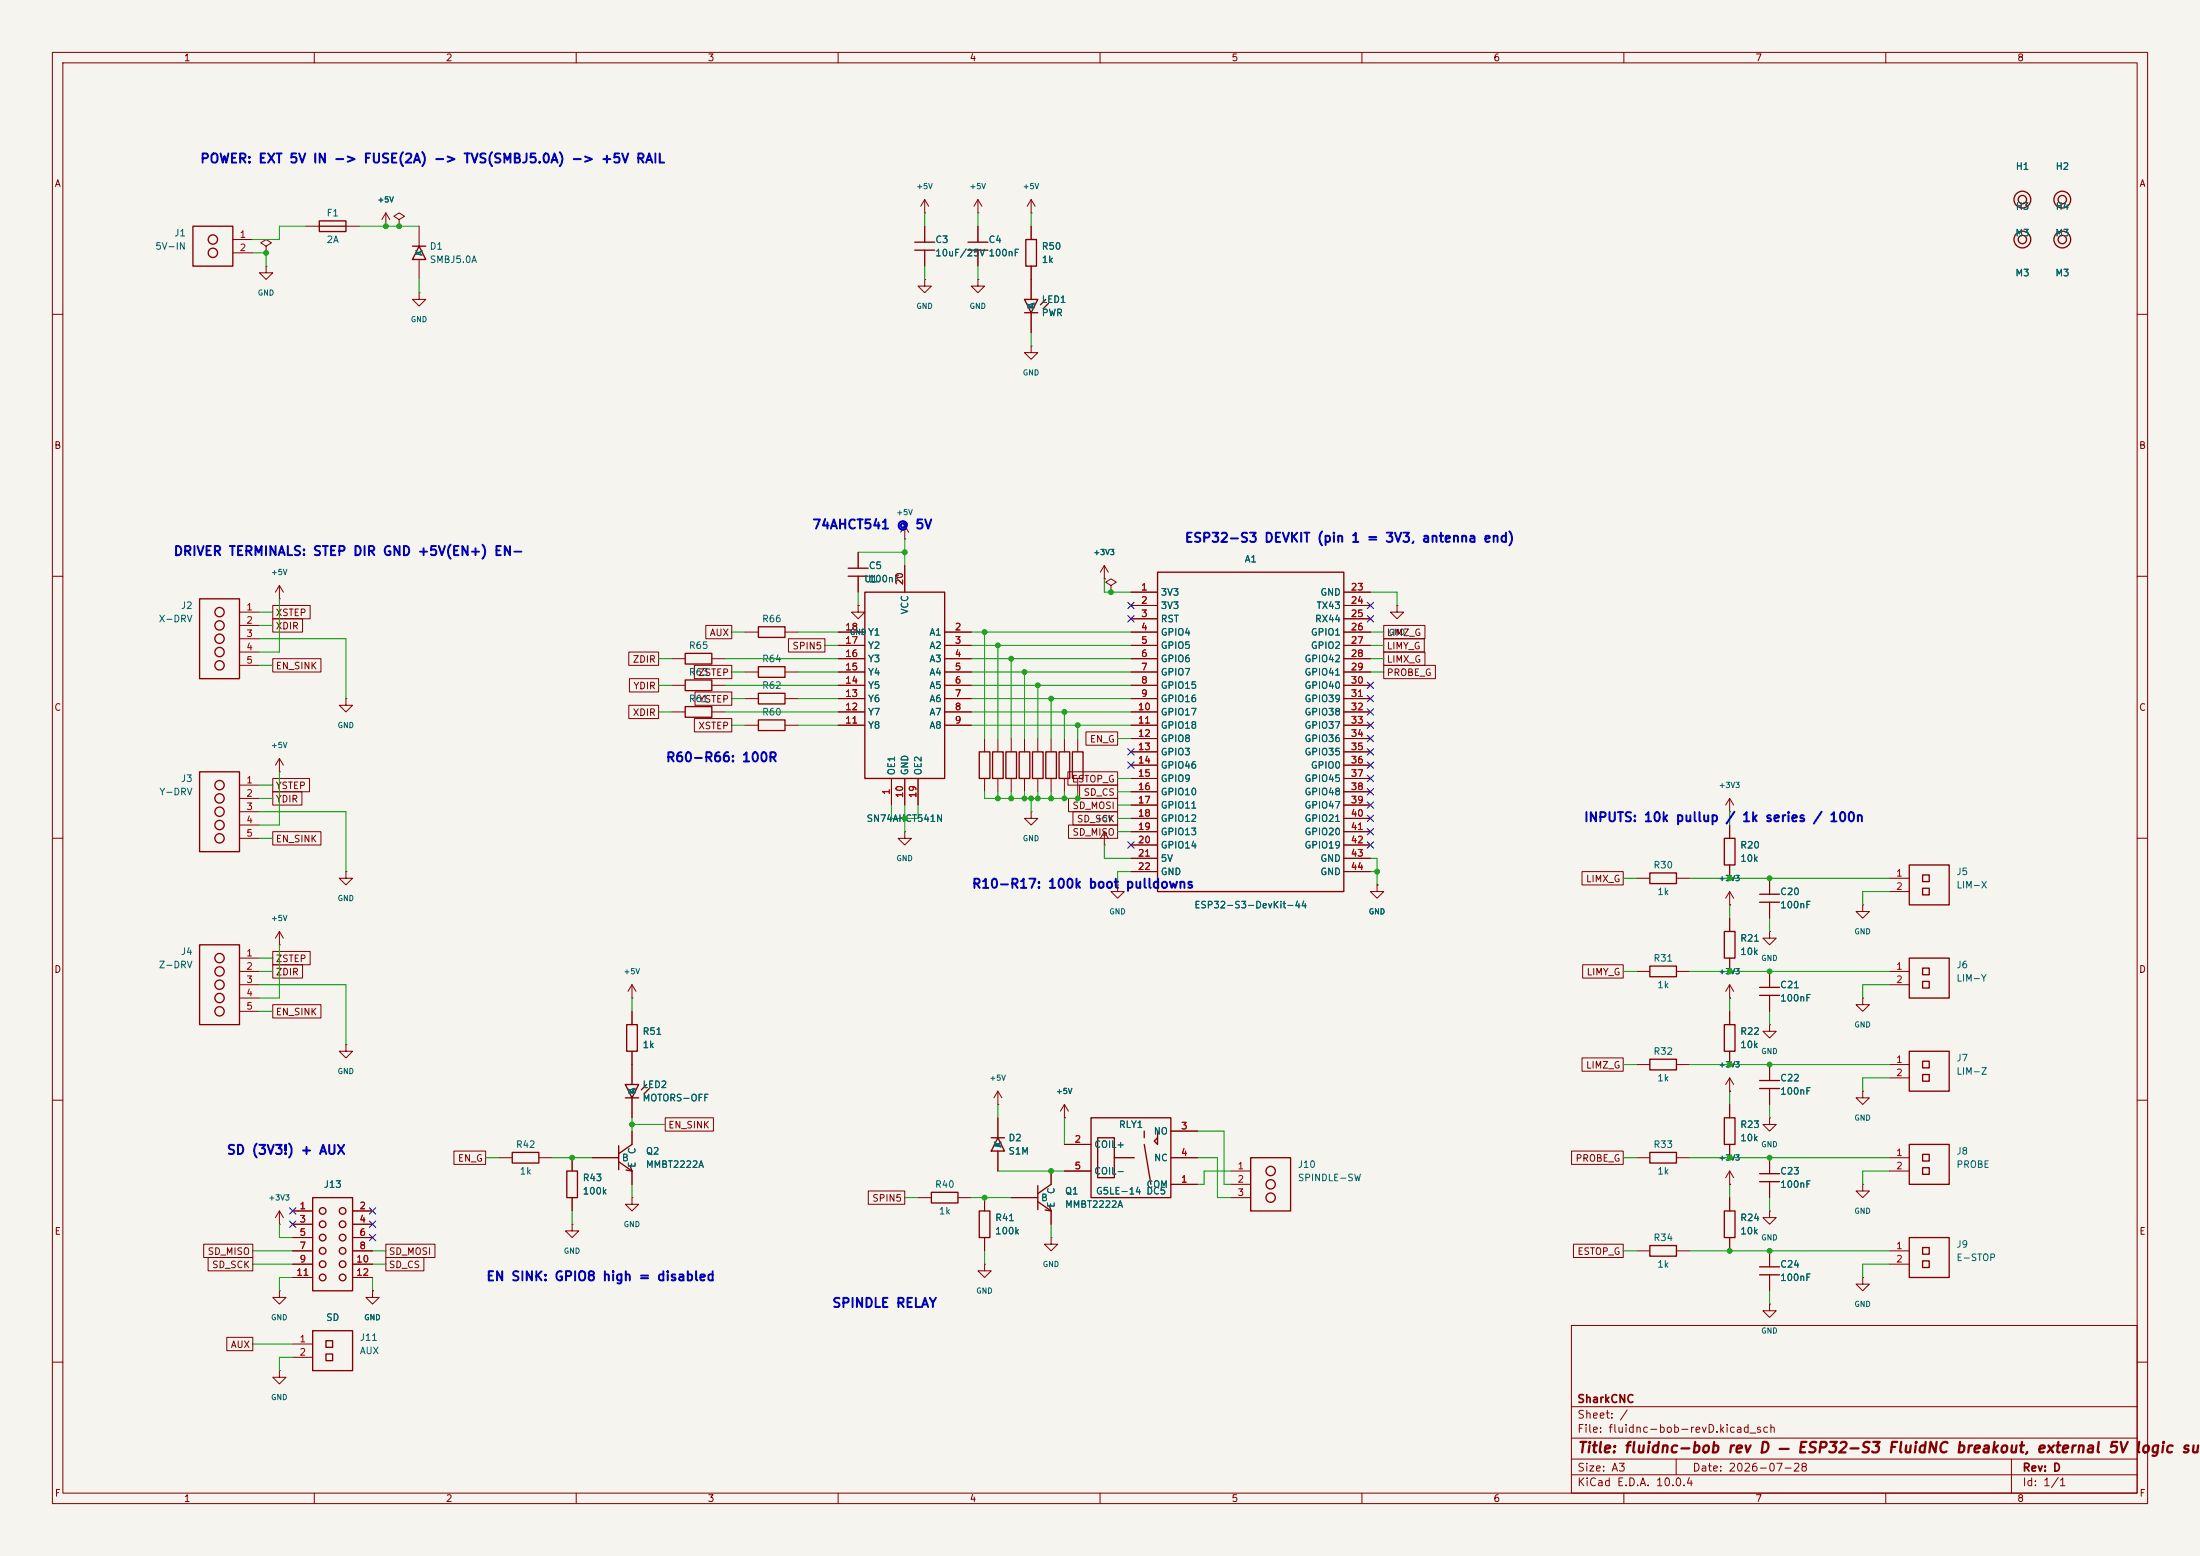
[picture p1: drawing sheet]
<svg xmlns="http://www.w3.org/2000/svg" width="420mm" height="297mm" viewBox="0 0 420 297" stroke-linecap="round" stroke-linejoin="round" font-family="sans-serif">
<path d="M0 0h420v297h-420z" fill="#f5f4ef" stroke="#f5f4ef" stroke-width=".19"/>
<g fill="none" stroke="#840000" stroke-width=".19">
<path d="M10 10h400v277h-400zM12 12h396v273h-396zM60 10v2M110 10v2M160 10v2M210 10v2M260 10v2M310 10v2M360 10v2M176.5 38.1v2.5M176.5 38.1l-.7 1.3M176.5 38.1l.8 1.3"/>
<path d="M186.7 38.1v2.5M186.7 38.1l-.8 1.3M186.7 38.1l.8 1.3M196.8 38.1v2.5M196.8 38.1l-.7 1.3M196.8 38.1l.8 1.3M44.4 45.7h3.9M44.4 48.3h3.9M50.8 47l1-.6-1-.7-1 .7 1 .6v1.3M50.8 48.3h.1M50.8 50.8v1.3h1.3l-1.3 1.2-1.3-1.2h1.3M50.8 50.8h.1"/>
<path d="M58.4 43.2h2.6M66 43.2h2.6M73.7 43.2h.1M73.7 40.6l-.8 1.3M73.7 40.6l.7 1.3M73.7 40.6v2.6M76.2 41.9l1-.6-1-.7-1 .7 1 .6v1.3M76.2 43.2h.1M80 55.9v1.3h1.3l-1.3 1.2-1.3-1.2h1.3M80 55.9h.1M80 43.2v3.8M80 49.5v3.8"/>
<path d="M176.5 53.3v1.3h1.3l-1.3 1.3-1.2-1.3h1.2M176.5 53.3h.1M176.5 40.6h.1M176.5 43.2v3M176.5 47.8v3M186.7 53.3v1.3h1.3l-1.3 1.3-1.3-1.3h1.3M186.7 53.3h.1M186.7 40.6h.1M186.7 43.2v3M186.7 47.8v3M196.8 40.6h.1M196.8 43.2v2.5"/>
<path d="M196.8 50.8v6.4M196.8 59.7v3.8M10 60h2M196.8 66v1.3h1.3l-1.3 1.3-1.2-1.3h1.2M196.8 66h.1M408 60h2M10 110h2M45.7 116.8h3.8M45.7 119.4h3.8M52.1 115.6h7.1v2.5h-7.1zM52.1 118.1h5.7v2.6h-5.7zM53.3 114.3h.1"/>
<path d="M53.3 111.8l-.7 1.2M53.3 111.8l.8 1.2M53.3 111.8v2.5M134.7 119.4h5v2.5h-5zM163.8 115.6v1.2h1.3l-1.3 1.3-1.2-1.3h1.2M163.8 115.6h.1M163.8 105.4v3.1M163.8 110v3M172.7 102.9h.1M172.7 100.3l-.7 1.3M172.7 100.3l.8 1.3M172.7 100.3v2.6"/>
<path d="M172.7 108v5M210.8 110.5h.1M210.8 108l-.7 1.2M210.8 108l.8 1.2M210.8 108v2.5M212.1 111.8l1-.7-1-.6-1 .6 1 .7v1.2M212.1 113h.1M215.9 113h5.1M215.9 115.6h5.1M215.9 118.1h5.1M256.5 113h5.1M256.5 115.6h5.1"/>
<path d="M256.5 118.1h5.1M264.2 119.4h7.8v2.5h-7.8zM266.7 115.6v1.2h1.3l-1.3 1.3-1.3-1.3h1.3M266.7 115.6h.1M408 110h2M45.7 121.9h3.8M45.7 124.5h3.8M45.7 127h3.8M52.1 125.7h9.2v2.6h-9.2zM66 133.4v1.2h1.3l-1.3 1.3-1.2-1.3h1.2M66 133.4h.1M120 124.5h5.7v2.5h-5.7z"/>
<path d="M120 134.6h5.7v2.6h-5.7zM120.2 129.5h5.5v2.6h-5.5zM128.3 125.7h2.5M128.3 130.8h2.5M128.3 135.9h2.5M132.6 137.2h7.1v2.5h-7.1zM132.6 127h7.1v2.5h-7.1zM132.7 132.1h7v2.5h-7zM135.9 125.7h2.5M135.9 130.8h2.5M135.9 135.9h2.5M142.2 120.7h2.6"/>
<path d="M142.2 128.3h2.6M142.2 133.4h2.6M142.2 138.4h2.6M149.9 120.7h2.5M149.9 128.3h2.5M149.9 133.4h2.5M149.9 138.4h2.5M150.5 121.9h7v2.6h-7zM160 120.7h5.1M160 123.2h5.1M160 125.7h5.1M160 128.3h5.1"/>
<path d="M160 130.8h5.1M160 133.4h5.1M160 135.9h5.1M160 138.4h5.1M180.3 120.7h5.1M180.3 123.2h5.1M180.3 125.7h5.1M180.3 128.3h5.1M180.3 130.8h5.1M180.3 133.4h5.1M180.3 135.9h5.1M180.3 138.4h5.1"/>
<path d="M207.3 139.7h6.1v2.5h-6.1zM215.9 120.7h5.1M215.9 123.2h5.1M215.9 125.7h5.1M215.9 128.3h5.1M215.9 130.8h5.1M215.9 133.4h5.1M215.9 135.9h5.1M215.9 138.4h5.1M256.5 120.7h5.1M256.5 123.2h5.1M256.5 125.7h5.1"/>
<path d="M256.5 128.3h5.1M256.5 130.8h5.1M256.5 133.4h5.1M256.5 135.9h5.1M256.5 138.4h5.1M264.2 121.9h7.7v2.6h-7.7zM264.2 124.5h7.8v2.5h-7.8zM264.2 127h9.8v2.5h-9.8zM10 160h2M45.7 149.9h3.8M45.7 152.4h3.8M45.7 154.9h3.8"/>
<path d="M45.7 157.5h3.8M52.1 148.6h7v2.5h-7zM52.1 158.7h9.2v2.6h-9.2zM52.1 151.1h5.5v2.6h-5.5zM53.3 147.3h.1M53.3 144.8v2.5M53.3 144.8l-.7 1.3M53.3 144.8l.8 1.3M170.2 148.6v5.1M172.7 158.8v1.2h1.3l-1.3 1.3-1.3-1.3h1.3M172.7 158.8h.1M172.7 148.6v5.1"/>
<path d="M175.3 148.6v5.1M188 141v2.5M188 148.6v2.5M190.5 141v2.5M190.5 148.6v2.5M193 141v2.5M193 148.6v2.5M195.6 141v2.5M195.6 148.6v2.5M196.8 154.9v1.3h1.3l-1.3 1.3-1.2-1.3h1.2M196.8 154.9h.1M198.1 141v2.5"/>
<path d="M198.1 148.6v2.5M200.7 141v2.5M200.7 148.6v2.5M203.2 141v2.5M203.2 148.6v2.5M203.9 147.3h9.5v2.6h-9.5zM204 157.5h9.4v2.5h-9.4zM204 152.4h9.4v2.5h-9.4zM204.8 154.9h8.6v2.6h-8.6zM205.7 141v2.5M205.7 148.6v2.5M206.1 149.9h7.3v2.5h-7.3z"/>
<path d="M210.8 158.8v2.5M210.8 158.8l-.7 1.2M210.8 158.8l.8 1.2M215.9 141h5.1M215.9 143.5h5.1M215.9 146.1h5.1M215.9 148.6h5.1M215.9 151.1h5.1M215.9 153.7h5.1M215.9 156.2h5.1M215.9 158.8h5.1M256.5 141h5.1"/>
<path d="M256.5 143.5h5.1M256.5 146.1h5.1M256.5 148.6h5.1M256.5 151.1h5.1M256.5 153.7h5.1M256.5 156.2h5.1M256.5 158.8h5.1M330.2 154.9h.1M330.2 152.4v2.5M330.2 157.5v2.5M330.2 152.4l-.8 1.3M330.2 152.4l.8 1.3"/>
<path d="M408 160h2M45.7 160h3.8M53.3 177.8v2.5M53.3 177.8l-.7 1.3M53.3 177.8l.8 1.3M66 166.4v1.2h1.3l-1.3 1.3-1.2-1.3h1.2M66 166.4h.1M210.8 161.3h.1M213.4 168.9v1.3h1.2l-1.2 1.3-1.3-1.3h1.3M213.4 168.9h.1M215.9 161.3h5.1M215.9 163.8h5.1"/>
<path d="M215.9 166.4h5.1M256.5 161.3h5.1M256.5 163.8h5.1M256.5 166.4h5.1M262.9 168.9v1.3h1.3l-1.3 1.3-1.3-1.3h1.3M262.9 168.9h.1M302 166.4h7.9v2.5h-7.9zM312.4 167.6h2.6M320 167.6h2.6M330.2 172.7h.1M330.2 165.1v2.5M330.2 170.2v2.5"/>
<path d="M330.2 175.3v2.5M330.2 170.2l-.8 1.3M330.2 170.2l.8 1.3M337.8 177.8v1.3h1.3l-1.3 1.2-1.3-1.2h1.3M337.8 177.8h.1M337.8 167.6v3.1M337.8 172.2v3.1M355.6 172.7v1.3h1.3l-1.3 1.3-1.3-1.3h1.3M355.6 172.7h.1M360.7 167.6h3.8M360.7 170.2h3.8M45.7 185.4h3.8"/>
<path d="M45.7 188h3.8M45.7 182.9h3.8M45.7 190.5h3.8M45.7 193h3.8M52.1 184.1h5.7v2.6h-5.7zM52.1 181.6h7.1v2.6h-7.1zM52.1 191.8h9.2v2.5h-9.2zM53.3 180.3h.1M66 199.4v1.3h1.3l-1.3 1.2-1.2-1.2h1.2M66 199.4h.1M120.6 190.5h.1M120.6 188v2.5"/>
<path d="M120.6 193v2.6M120.6 188l-.7 1.2M120.6 188l.8 1.2M302.1 184.1h7.8v2.6h-7.8zM312.4 185.4h2.6M320 185.4h2.6M330.2 190.5h.1M330.2 182.9v2.5M330.2 188v2.5M330.2 193v2.6M330.2 188l-.8 1.2M330.2 188l.8 1.2"/>
<path d="M337.8 195.6v1.3h1.3l-1.3 1.2-1.3-1.2h1.3M337.8 195.6h.1M337.8 185.4v3.1M337.8 190v3M355.6 190.5v1.3h1.3l-1.3 1.2-1.3-1.2h1.3M355.6 190.5h.1M360.7 185.4h3.8M360.7 188h3.8M10 210h2M86.7 219.7h6v2.6h-6zM120.6 200.7v6.3M120.6 209.6v3.8"/>
<path d="M120.6 215.9v2.5M127 213.4h9.2v2.5h-9.2zM190.5 210.8h.1M190.5 208.3v2.5M190.5 213.4v3.8M190.5 219.7v3.8M190.5 208.3l-.8 1.3M190.5 208.3l.8 1.3M203.2 213.4h.1M203.2 210.8v2.6M203.2 210.8l-.8 1.3M203.2 210.8l.8 1.3"/>
<path d="M203.2 218.4h5.1M223.5 215.9h5.1M300 219.7h9.9v2.6h-9.9zM302 201.9h7.9v2.6h-7.9zM312.4 203.2h2.6M320 203.2h2.6M330.2 208.3h.1M330.2 200.7v2.5M330.2 205.7v2.6M330.2 210.8v2.6M330.2 218.4v2.6M330.2 205.7l-.8 1.3"/>
<path d="M330.2 205.7l.8 1.3M337.8 213.4v1.2h1.3l-1.3 1.3-1.3-1.3h1.3M337.8 213.4h.1M337.8 203.2v3M337.8 207.8v3M355.6 208.3v1.3h1.3l-1.3 1.2-1.3-1.2h1.3M355.6 208.3h.1M360.7 203.2h3.8M360.7 205.7h3.8M408 210h2M38.9 237.5h9.4v2.5h-9.4zM53.3 233.7h.1"/>
<path d="M53.3 231.1v2.6M53.3 231.1l-.7 1.3M53.3 231.1l.8 1.3M55.9 238.8h3.8M55.9 231.1h3.8M55.9 233.7h3.8M55.9 236.2h3.8M67.3 238.8h3.8M67.3 231.1h3.8M67.3 233.7h3.8M67.3 236.2h3.8M73.7 237.5h9.3v2.5h-9.3z"/>
<path d="M95.2 221h2.6M102.9 221h2.5M109.2 233.7v1.2h1.3l-1.3 1.3-1.3-1.3h1.3M109.2 233.7h.1M109.2 221v2.5M109.2 228.6v2.5M113 221h5.1M120.6 228.6v1.3h1.3l-1.3 1.2-1.2-1.2h1.2M120.6 228.6h.1M120.6 223.5v2.6M165.8 227.3h6.9v2.6h-6.9zM175.3 228.6h2.5"/>
<path d="M182.9 228.6h2.5M188 228.6v2.5M188 236.2v2.6M193 228.6h5.1M200.7 236.2v1.3h1.2l-1.2 1.3-1.3-1.3h1.3M200.7 236.2h.1M200.7 223.5v2.6M200.7 231.1v2.6M203.2 223.5h5.1M223.5 226.1h5.1M223.5 221h5.1M234.9 228.6h3.9"/>
<path d="M234.9 223.5h3.9M234.9 226.1h3.9M300.4 237.5h9.5v2.5h-9.5zM312.4 221h2.6M312.4 238.8h2.6M320 221h2.6M320 238.8h2.6M330.2 226.1h.1M330.2 223.5v2.6M330.2 228.6v2.5M330.2 236.2v2.6M330.2 223.5l-.8 1.3"/>
<path d="M330.2 223.5l.8 1.3M337.8 231.1v1.3h1.3l-1.3 1.3-1.3-1.3h1.3M337.8 231.1h.1M337.8 221v3M337.8 225.6v3M337.8 238.8v3M355.6 226.1v1.2h1.3l-1.3 1.3-1.3-1.3h1.3M355.6 226.1h.1M360.7 223.5h3.8M360.7 221h3.8M360.7 238.8h3.8M39.7 240h8.6v2.6h-8.6z"/>
<path d="M43.3 255.3h5v2.5h-5zM53.3 246.4v1.2h1.3l-1.3 1.3-1.2-1.3h1.2M53.3 246.4h.1M55.9 241.3h3.8M55.9 256.5h3.8M55.9 259.1h3.8M55.9 243.8h3.8M67.3 241.3h3.8M67.3 243.8h3.8M71.1 246.4v1.2h1.3l-1.3 1.3-1.3-1.3h1.3M71.1 246.4h.1M73.7 240h7.2v2.6h-7.2z"/>
<path d="M188 241.3v1.3h1.2l-1.2 1.2-1.3-1.2h1.3M188 241.3h.1M300 253h108v32h-108zM337.8 248.9v1.3h1.3l-1.3 1.3-1.3-1.3h1.3M337.8 248.9h.1M337.8 243.3v3.1M355.6 243.8v1.3h1.3l-1.3 1.3-1.3-1.3h1.3M355.6 243.8h.1M360.7 241.3h3.8M10 260h2M53.3 261.6v1.3h1.3l-1.3 1.3-1.2-1.3h1.2M53.3 261.6h.1"/>
<path d="M300 278.5h108M300 274.5h108M300 268.5h108M320 278.5v3M384 278.5v6.5M408 260h2M60 285v2M110 285v2M160 285v2M210 285v2M260 285v2M300 281.5h108"/>
<path d="M310 285v2M360 285v2"/>
</g>
<g fill="none" stroke="#840000" stroke-width=".25">
<path d="M36.8 43.2h7.6v7.6h-7.6zM61 42.2h5v2h-5zM61 43.2h5M78.7 47h2.6M80 47l1.3 2.5h-2.6zM174.6 46.2h3.8M174.6 47.8h3.8M184.8 46.2h3.8M184.8 47.8h3.8M195.6 57.2h2.5l-1.3 2.5zM195.6 59.7h2.5M195.8 45.7h2.1v5.1h-2.1z"/>
<path d="M199.6 57.2l-1 1M200.2 57.9l-1.1 1M38.1 114.3h7.6v15.2h-7.6zM144.8 119.6h5.1v2.1h-5.1zM161.9 108.5h3.8M161.9 110h3.8M165.1 113h15.2v35.6h-15.2zM221 109.2h35.5v61h-35.5zM130.8 124.7h5.1v2h-5.1zM130.8 129.8h5.1v2h-5.1zM130.8 134.9h5.1v2h-5.1zM144.8 127.3h5.1v2h-5.1z"/>
<path d="M144.8 137.4h5.1v2h-5.1zM144.8 132.3h5.1v2.1h-5.1zM38.1 147.3h7.6v15.3h-7.6zM186.9 143.5h2.1v5.1h-2.1zM189.5 143.5h2v5.1h-2zM192 143.5h2.1v5.1h-2.1zM194.6 143.5h2v5.1h-2zM197.1 143.5h2v5.1h-2zM199.6 143.5h2.1v5.1h-2.1zM202.2 143.5h2v5.1h-2zM204.7 143.5h2.1v5.1h-2.1zM315 166.6h5v2.1h-5z"/>
<path d="M329.2 177.8h2v5.1h-2zM329.2 160h2v5.1h-2zM335.9 170.7h3.8M335.9 172.2h3.8M364.5 165.1h7.6v7.6h-7.6zM367 167h1.3v1.3h-1.3zM367 169.5h1.3v1.3h-1.3zM38.1 180.3h7.6v15.3h-7.6zM119.6 195.6h2.1v5.1h-2.1zM315 184.4h5v2h-5zM329.2 195.6h2v5.1h-2zM335.9 188.5h3.8"/>
<path d="M335.9 190h3.8M364.5 182.9h7.6v7.6h-7.6zM367 184.8h1.3v1.3h-1.3zM367 187.3h1.3v1.3h-1.3zM97.8 220h5.1v2h-5.1zM118.1 218.7v4.6M119.4 207h2.5l-1.3 2.6zM119.4 209.6h2.5M120.6 218.4l-2.5 1.8M123.4 207l-1 1M124 207.8l-1.1 1M189.2 217.2h2.6"/>
<path d="M190.5 217.2l1.3 2.5h-2.6zM208.3 213.4h15.2v15.2h-15.2zM209.5 217.2h3.2v7.6h-3.2zM218.4 215.9v1.3M218.4 218.4l1.3 7.7M221 215.9v2.5l-.7-.6 .7-.6M315 220h5v2h-5zM315 202.2h5v2h-5zM329.2 213.4h2v5h-2zM335.9 206.2h3.8M335.9 207.8h3.8M364.5 218.4h7.6v7.7h-7.6z"/>
<path d="M364.5 200.7h7.6v7.6h-7.6zM367 202.6h1.3v1.2h-1.3zM367 205.1h1.3v1.3h-1.3zM59.7 228.6h7.6v17.8h-7.6zM108.2 223.5h2v5.1h-2zM118.1 221.7l2.5 1.8M119.5 223.3l1.1 .2M120.3 222.4l.3 1.1M177.8 227.6h5.1v2h-5.1zM186.9 231.1h2.1v5.1h-2.1zM198.1 229.4l2.6 1.7M198.1 226.3v4.6"/>
<path d="M199.5 231l1.2 .1M200.3 230l.4 1.1M200.7 226.1l-2.6 1.7M212.7 221h3.8M238.8 221h7.6v10.1h-7.6zM315 237.7h5v2.1h-5zM329.2 231.1h2v5.1h-2zM335.9 224h3.8M335.9 225.6h3.8M364.5 236.2h7.6v7.6h-7.6zM367 220.3h1.3v1.3h-1.3zM367 222.9h1.3v1.3h-1.3z"/>
<path d="M367 238.1h1.3v1.3h-1.3zM59.7 254h7.6v7.6h-7.6zM62.2 255.9h1.3v1.3h-1.3zM62.2 258.4h1.3v1.3h-1.3zM335.9 241.8h3.8M335.9 243.3h3.8M367 240.7h1.3v1.2h-1.3z"/>
<circle cx="386.1" cy="38.1" r=".8"/>
<circle cx="386.1" cy="38.1" r="1.6"/>
<circle cx="393.7" cy="38.1" r=".8"/>
<circle cx="393.7" cy="38.1" r="1.6"/>
<circle cx="40.6" cy="45.7" r=".89"/>
<circle cx="40.6" cy="48.3" r=".89"/>
<circle cx="386.1" cy="45.7" r="1.6"/>
<circle cx="386.1" cy="45.7" r=".8"/>
<circle cx="393.7" cy="45.7" r="1.6"/>
<circle cx="393.7" cy="45.7" r=".8"/>
<circle cx="41.9" cy="119.4" r=".89"/>
<circle cx="41.9" cy="116.8" r=".89"/>
<circle cx="41.9" cy="127" r=".89"/>
<circle cx="41.9" cy="121.9" r=".89"/>
<circle cx="41.9" cy="124.5" r=".89"/>
<circle cx="41.9" cy="157.5" r=".89"/>
<circle cx="41.9" cy="154.9" r=".89"/>
<circle cx="41.9" cy="152.4" r=".89"/>
<circle cx="41.9" cy="149.9" r=".89"/>
<circle cx="41.9" cy="160" r=".89"/>
<circle cx="41.9" cy="190.5" r=".89"/>
<circle cx="41.9" cy="193" r=".89"/>
<circle cx="41.9" cy="185.4" r=".89"/>
<circle cx="41.9" cy="182.9" r=".89"/>
<circle cx="41.9" cy="188" r=".89"/>
<circle cx="61.6" cy="233.7" r=".63"/>
<circle cx="61.6" cy="236.2" r=".63"/>
<circle cx="61.6" cy="238.8" r=".63"/>
<circle cx="61.6" cy="231.1" r=".63"/>
<circle cx="65.4" cy="233.7" r=".63"/>
<circle cx="65.4" cy="236.2" r=".63"/>
<circle cx="65.4" cy="231.1" r=".63"/>
<circle cx="65.4" cy="238.8" r=".63"/>
<circle cx="242.6" cy="228.6" r=".89"/>
<circle cx="242.6" cy="223.5" r=".89"/>
<circle cx="242.6" cy="226.1" r=".89"/>
<circle cx="61.6" cy="241.3" r=".63"/>
<circle cx="61.6" cy="243.8" r=".63"/>
<circle cx="65.4" cy="243.8" r=".63"/>
<circle cx="65.4" cy="241.3" r=".63"/>
</g>
<g fill="none" stroke="#009600" stroke-width=".19">
<path d="M48.3 48.3h2.5v2.5M58.4 43.2h-5.1v2.5h-5M68.6 43.2h11.4M80 53.3v2.6M176.5 40.6v2.6M176.5 50.8v2.5M186.7 40.6v2.6M186.7 50.8v2.5M196.8 40.6v2.6M196.8 63.5v2.5M49.5 119.4h2.6M49.5 116.8h2.6"/>
<path d="M53.3 114.3v10.2h-3.8M163.8 105.4h8.9M163.8 113v2.6M172.7 102.9v5.1M210.8 110.5v2.5h5.1M261.6 113h5.1v2.6M49.5 121.9h16.5v11.5M49.5 127h2.6M125.7 130.8h2.6M125.7 125.7h2.6M125.7 135.9h2.6M138.4 130.8h21.6"/>
<path d="M138.4 125.7h21.6M138.4 135.9h21.6M139.7 120.7h2.5M139.7 138.4h2.5M139.7 133.4h2.5M139.7 128.3h2.5M152.4 120.7h7.6M152.4 138.4h7.6M152.4 133.4h7.6M152.4 128.3h7.6M157.5 123.2h2.5M185.4 120.7h30.5"/>
<path d="M185.4 123.2h30.5M185.4 138.4h30.5M185.4 130.8h30.5M185.4 125.7h30.5M185.4 135.9h30.5M185.4 133.4h30.5M185.4 128.3h30.5M188 120.7v20.3M190.5 123.2v17.8M193 125.7v15.3M195.6 128.3v12.7M198.1 130.8v10.2"/>
<path d="M200.7 133.4v7.6M203.2 135.9v5.1M205.7 138.4v2.6M261.6 120.7h2.6M261.6 123.2h2.6M261.6 125.7h2.6M261.6 128.3h2.6M49.5 154.9h16.5v11.5M49.5 149.9h2.6M49.5 152.4h2.6M53.3 147.3v10.2h-3.8M170.2 153.7v2.5h5.1v-2.5"/>
<path d="M172.7 153.7v5.1M188 151.1v1.3h17.7v-1.3M190.5 151.1v1.3M193 151.1v1.3M195.6 151.1v1.3M196.8 152.4v2.5M198.1 151.1v1.3M200.7 151.1v1.3M203.2 151.1v1.3M213.4 158.8h2.5M213.4 156.2h2.5M213.4 141h2.5"/>
<path d="M213.4 151.1h2.5M213.4 148.6h2.5M213.4 153.7h2.5M330.2 154.9v2.6M49.5 160h2.6M210.8 161.3v2.5h5.1M215.9 166.4h-2.5v2.5M261.6 163.8h1.3v5.1M261.6 166.4h1.3M309.9 167.6h2.5M322.6 167.6h38.1M330.2 172.7v2.6"/>
<path d="M337.8 175.3v2.5M360.7 170.2h-5.1v2.5M49.5 188h16.5v11.4M49.5 185.4h2.6M49.5 182.9h2.6M49.5 193h2.6M53.3 180.3v10.2h-3.8M120.6 190.5v2.5M309.9 185.4h2.5M322.6 185.4h38.1M330.2 190.5v2.5M337.8 193v2.6"/>
<path d="M360.7 188h-5.1v2.5M120.6 213.4v2.5M120.6 214.6h6.4M190.5 210.8v2.6M203.2 213.4v5M228.6 215.9h5.1v10.2h1.2M309.9 203.2h2.5M322.6 203.2h38.1M330.2 208.3v2.5M337.8 210.8v2.6M360.7 205.7h-5.1v2.6M48.3 238.8h7.6"/>
<path d="M53.3 233.7v2.5h2.6M71.1 238.8h2.6M92.7 221h2.5M105.4 221h7.6M109.2 231.1v2.6M120.6 226.1v2.5M172.7 228.6h2.6M185.4 228.6h7.6M188 238.8v2.5M190.5 223.5h12.7M200.7 233.7v2.5M228.6 221h3.8v7.6h2.5"/>
<path d="M234.9 223.5h-5v2.6h-1.3M309.9 238.8h2.5M309.9 221h2.5M322.6 238.8h38.1M322.6 221h38.1M330.2 226.1v2.5M337.8 228.6v2.5M360.7 223.5h-5.1v2.6M48.3 241.3h7.6M48.3 256.5h7.6M55.9 243.8h-2.6v2.6M55.9 259.1h-2.6v2.5"/>
<path d="M71.1 243.8v2.6M71.1 241.3h2.6M337.8 246.4v2.5M360.7 241.3h-5.1v2.5"/>
</g>
<g fill="none" stroke="#000084" stroke-width=".19">
<path d="M215.3 117.5l1.2 1.2M215.3 115l1.2 1.2M216.5 117.5l-1.2 1.2M216.5 115l-1.2 1.2M261 115l1.2 1.2M261 117.5l1.2 1.2M262.2 115l-1.2 1.2M262.2 117.5l-1.2 1.2M261 137.8l1.2 1.2M261 135.3l1.2 1.2M261 132.7l1.2 1.3M261 130.2l1.2 1.2"/>
<path d="M262.2 137.8l-1.2 1.2M262.2 135.3l-1.2 1.2M262.2 132.7l-1.2 1.3M262.2 130.2l-1.2 1.2M215.3 142.9l1.2 1.2M215.3 145.4l1.2 1.3M216.5 142.9l-1.2 1.2M216.5 145.4l-1.2 1.3M261 142.9l1.2 1.2M261 140.4l1.2 1.2M261 158.1l1.2 1.3M261 145.4l1.2 1.3"/>
<path d="M261 148l1.2 1.2M261 150.5l1.2 1.2M261 153.1l1.2 1.2M261 155.6l1.2 1.2M262.2 142.9l-1.2 1.2M262.2 140.4l-1.2 1.2M262.2 158.1l-1.2 1.3M262.2 145.4l-1.2 1.3M262.2 148l-1.2 1.2M262.2 150.5l-1.2 1.2M262.2 153.1l-1.2 1.2M262.2 155.6l-1.2 1.2"/>
<path d="M215.3 160.7l1.2 1.2M216.5 160.7l-1.2 1.2M261 160.7l1.2 1.2M262.2 160.7l-1.2 1.2M55.3 233.1l1.2 1.2M55.3 230.5l1.2 1.2M56.5 233.1l-1.2 1.2M56.5 230.5l-1.2 1.2M70.5 233.1l1.2 1.2M70.5 235.6l1.2 1.2M70.5 230.5l1.2 1.2M71.7 233.1l-1.2 1.2"/>
<path d="M71.7 235.6l-1.2 1.2M71.7 230.5l-1.2 1.2"/>
</g>
<g fill="#009600" stroke="#009600" stroke-width=".19">
<circle cx="200.7" cy="133.4" r=".46"/>
<circle cx="172.7" cy="105.4" r=".46"/>
<circle cx="172.7" cy="156.2" r=".46"/>
<circle cx="188" cy="120.7" r=".46"/>
<circle cx="190.5" cy="123.2" r=".46"/>
<circle cx="193" cy="125.7" r=".46"/>
<circle cx="195.6" cy="128.3" r=".46"/>
<circle cx="198.1" cy="130.8" r=".46"/>
<circle cx="120.6" cy="214.6" r=".46"/>
<circle cx="109.2" cy="221" r=".46"/>
<circle cx="50.8" cy="48.3" r=".46"/>
<circle cx="76.2" cy="43.2" r=".46"/>
<circle cx="73.7" cy="43.2" r=".46"/>
<circle cx="205.7" cy="138.4" r=".46"/>
<circle cx="203.2" cy="135.9" r=".46"/>
<circle cx="190.5" cy="152.4" r=".46"/>
<circle cx="193" cy="152.4" r=".46"/>
<circle cx="205.7" cy="152.4" r=".46"/>
<circle cx="195.6" cy="152.4" r=".46"/>
<circle cx="198.1" cy="152.4" r=".46"/>
<circle cx="200.7" cy="152.4" r=".46"/>
<circle cx="203.2" cy="152.4" r=".46"/>
<circle cx="196.8" cy="152.4" r=".46"/>
<circle cx="212.1" cy="113" r=".46"/>
<circle cx="262.9" cy="166.4" r=".46"/>
<circle cx="330.2" cy="238.8" r=".46"/>
<circle cx="337.8" cy="221" r=".46"/>
<circle cx="337.8" cy="238.8" r=".46"/>
<circle cx="330.2" cy="221" r=".46"/>
<circle cx="330.2" cy="167.6" r=".46"/>
<circle cx="337.8" cy="203.2" r=".46"/>
<circle cx="337.8" cy="185.4" r=".46"/>
<circle cx="330.2" cy="185.4" r=".46"/>
<circle cx="330.2" cy="203.2" r=".46"/>
<circle cx="337.8" cy="167.6" r=".46"/>
<circle cx="188" cy="228.6" r=".46"/>
<circle cx="200.7" cy="223.5" r=".46"/>
</g>
<text font-size="2" fill="#840000" x="301" y="277.8">Title: fluidnc-bob rev D — ESP32-S3 FluidNC breakout, external 5V logic sup</text>
<g font-size="1.7" fill="#0000c2">
<text x="38.1" y="31.6">POWER: EXT 5V IN -&gt; FUSE(2A) -&gt; TVS(SMBJ5.0A) -&gt; +5V RAIL</text>
<text x="154.9" y="101.4">74AHCT541 @ 5V</text>
<text x="33" y="106.5">DRIVER TERMINALS: STEP DIR GND +5V(EN+) EN-</text>
<text x="226.1" y="104">ESP32-S3 DEVKIT (pin 1 = 3V3, antenna end)</text>
<text x="127" y="145.9">R60-R66: 100R</text>
<text x="302.3" y="157.3">INPUTS: 10k pullup / 1k series / 100n</text>
<text x="185.4" y="170">R10-R17: 100k boot pulldowns</text>
<text x="43.2" y="220.8">SD (3V3!) + AUX</text>
<text x="92.7" y="244.9">EN SINK: GPIO8 high = disabled</text>
<text x="158.7" y="250">SPINDLE RELAY</text>
</g>
<g font-size="1.5" fill="#840000">
<text x="301" y="268.1">SharkCNC</text>
<text x="301" y="273.8">File: fluidnc-bob-revD.kicad_sch</text>
<text x="301" y="271.1">Sheet: /</text>
<text x="301" y="281.2">Size: A3</text>
<text x="323" y="281.2">Date: 2026-07-28</text>
<text x="386" y="281.2">Rev: D</text>
<text x="301" y="284">KiCad E.D.A. 10.0.4</text>
<text x="386" y="284">Id: 1/1</text>
</g>
<g font-size="1.3" fill="#840000">
<text x="35" y="12">1</text>
<text x="85" y="12">2</text>
<text x="135" y="12">3</text>
<text x="185" y="12">4</text>
<text x="235" y="12">5</text>
<text x="285" y="12">6</text>
<text x="335" y="12">7</text>
<text x="385" y="12">8</text>
<text x="10.3" y="36">A</text>
<text x="408.3" y="36">A</text>
<text x="10.3" y="86">B</text>
<text x="408.2" y="86">B</text>
<text x="52.5" y="117.9">XSTEP</text>
<text x="52.5" y="120.4">XDIR</text>
<text x="135.4" y="121.7">AUX</text>
<text x="151.2" y="124.3">SPIN5</text>
<text x="264.6" y="124.3">LIMY_G</text>
<text x="264.6" y="121.7">LIMZ_G</text>
<text x="52.5" y="128.1">EN_SINK</text>
<text x="120.7" y="126.8">ZDIR</text>
<text x="120.8" y="131.9">YDIR</text>
<text x="133.2" y="129.3">ZSTEP</text>
<text x="264.6" y="126.8">LIMX_G</text>
<text x="264.6" y="129.3">PROBE_G</text>
<text x="10.3" y="136">C</text>
<text x="120.7" y="137">XDIR</text>
<text x="133.3" y="134.4">YSTEP</text>
<text x="408.2" y="136">C</text>
<text x="133.2" y="139.5">XSTEP</text>
<text x="208" y="142">EN_G</text>
<text x="204.5" y="149.7">ESTOP_G</text>
<text x="52.5" y="150.9">YSTEP</text>
<text x="52.5" y="153.5">YDIR</text>
<text x="204.6" y="154.7">SD_MOSI</text>
<text x="206.8" y="152.2">SD_CS</text>
<text x="52.5" y="161.1">EN_SINK</text>
<text x="204.6" y="159.8">SD_MISO</text>
<text x="205.5" y="157.3">SD_SCK</text>
<text x="302.7" y="168.7">LIMX_G</text>
<text x="10.3" y="186">D</text>
<text x="52.5" y="183.9">ZSTEP</text>
<text x="408.2" y="186">D</text>
<text x="52.5" y="186.5">ZDIR</text>
<text x="302.8" y="186.5">LIMY_G</text>
<text x="52.5" y="194.1">EN_SINK</text>
<text x="302.7" y="204.3">LIMZ_G</text>
<text x="127.5" y="215.7">EN_SINK</text>
<text x="87.3" y="222">EN_G</text>
<text x="300.7" y="222">PROBE_G</text>
<text x="166.4" y="229.7">SPIN5</text>
<text x="10.3" y="236">E</text>
<text x="39.5" y="239.8">SD_MISO</text>
<text x="74.1" y="239.8">SD_MOSI</text>
<text x="301" y="239.8">ESTOP_G</text>
<text x="408.3" y="236">E</text>
<text x="40.4" y="242.4">SD_SCK</text>
<text x="74.1" y="242.4">SD_CS</text>
<text x="44" y="257.6">AUX</text>
<text x="10.3" y="286">F</text>
<text x="35" y="287">1</text>
<text x="85" y="287">2</text>
<text x="135" y="287">3</text>
<text x="185" y="287">4</text>
<text x="235" y="287">5</text>
<text x="285" y="287">6</text>
<text x="335" y="287">7</text>
<text x="385" y="287">8</text>
<text x="408.3" y="286">F</text>
</g>
<g font-size="1.3" fill="#006464">
<text x="384.7" y="32.7">H1</text>
<text x="392.3" y="32.7">H2</text>
<text x="62.2" y="41.6">F1</text>
<text x="384.7" y="40.3">H3</text>
<text x="392.3" y="40.3">H4</text>
<text x="29.5" y="48">5V-IN</text>
<text x="33.2" y="45.4">J1</text>
<text x="62.2" y="46.7">2A</text>
<text x="81.9" y="48">D1</text>
<text x="178.4" y="46.7">C3</text>
<text x="188.6" y="46.7">C4</text>
<text x="198.8" y="48">R50</text>
<text x="384.6" y="45.4">M3</text>
<text x="392.3" y="45.4">M3</text>
<text x="81" y="49" transform="rotate(-90 81 49)">A</text>
<text x="81" y="49" transform="rotate(-90 81 49)">K</text>
<text x="81.9" y="50.5">SMBJ5.0A</text>
<text x="178.4" y="49.2">10uF/25V 100nF</text>
<text x="198.8" y="50.5">1k</text>
<text x="384.6" y="53">M3</text>
<text x="392.3" y="53">M3</text>
<text x="197.8" y="59.2" transform="rotate(-90 197.8 59.2)">K</text>
<text x="197.8" y="58.9" transform="rotate(-90 197.8 58.9)">A</text>
<text x="198.8" y="58.1">LED1</text>
<text x="198.8" y="60.7">PWR</text>
<text x="237.5" y="107.7">A1</text>
<text x="164.9" y="111.5">U1</text>
<text x="165.7" y="108.9">C5</text>
<text x="165.7" y="111.5">100nF</text>
<text x="30.2" y="119.1">X-DRV</text>
<text x="34.4" y="116.5">J2</text>
<text x="145.4" y="119.1">R66</text>
<text x="173.7" y="117.4" transform="rotate(-90 173.7 117.4)">VCC</text>
<text x="221.5" y="114">3V3</text>
<text x="221.5" y="116.5">3V3</text>
<text x="221.5" y="119.1">RST</text>
<text x="250.9" y="119.1">RX44</text>
<text x="251.2" y="116.5">TX43</text>
<text x="252" y="114">GND</text>
<text x="131.4" y="124.2">R65</text>
<text x="165.6" y="124.2">Y2</text>
<text x="165.6" y="121.6">Y1</text>
<text x="177.3" y="121.6">A1</text>
<text x="177.3" y="124.2">A2</text>
<text x="221.5" y="121.6">GPIO4</text>
<text x="221.5" y="124.2">GPIO5</text>
<text x="250.1" y="121.6">GPIO1</text>
<text x="250.1" y="124.2">GPIO2</text>
<text x="131.4" y="129.2">R63</text>
<text x="145.4" y="126.7">R64</text>
<text x="145.4" y="131.8">R62</text>
<text x="165.6" y="131.8">Y5</text>
<text x="165.6" y="129.2">Y4</text>
<text x="165.6" y="126.7">Y3</text>
<text x="177.3" y="126.7">A3</text>
<text x="177.3" y="129.2">A4</text>
<text x="177.3" y="131.8">A5</text>
<text x="221.5" y="126.7">GPIO6</text>
<text x="221.5" y="129.2">GPIO7</text>
<text x="221.5" y="131.8">GPIO15</text>
<text x="248.9" y="126.7">GPIO42</text>
<text x="248.9" y="129.2">GPIO41</text>
<text x="248.9" y="131.8">GPIO40</text>
<text x="131.4" y="134.3">R61</text>
<text x="145.4" y="136.9">R60</text>
<text x="165.6" y="136.9">Y7</text>
<text x="165.6" y="134.3">Y6</text>
<text x="177.3" y="134.3">A6</text>
<text x="177.3" y="136.9">A7</text>
<text x="221.5" y="134.3">GPIO16</text>
<text x="221.5" y="136.9">GPIO17</text>
<text x="248.9" y="134.3">GPIO39</text>
<text x="248.9" y="136.9">GPIO38</text>
<text x="165.6" y="139.4">Y8</text>
<text x="177.3" y="139.4">A8</text>
<text x="221.5" y="139.4">GPIO18</text>
<text x="221.5" y="141.9">GPIO8</text>
<text x="248.9" y="139.4">GPIO37</text>
<text x="248.9" y="141.9">GPIO36</text>
<text x="34.4" y="149.6">J3</text>
<text x="171.2" y="148.1" transform="rotate(-90 171.2 148.1)">OE1</text>
<text x="173.7" y="148.1" transform="rotate(-90 173.7 148.1)">GND</text>
<text x="176.2" y="148.1" transform="rotate(-90 176.2 148.1)">OE2</text>
<text x="221.5" y="144.5">GPIO3</text>
<text x="221.5" y="147">GPIO46</text>
<text x="221.5" y="149.6">GPIO9</text>
<text x="248.9" y="144.5">GPIO35</text>
<text x="248.9" y="149.6">GPIO45</text>
<text x="250.1" y="147">GPIO0</text>
<text x="30.3" y="152.1">Y-DRV</text>
<text x="221.5" y="152.1">GPIO10</text>
<text x="221.5" y="154.6">GPIO11</text>
<text x="248.9" y="152.1">GPIO48</text>
<text x="248.9" y="154.6">GPIO47</text>
<text x="165.3" y="157.2">SN74AHCT541N</text>
<text x="221.5" y="157.2">GPIO12</text>
<text x="221.5" y="159.7">GPIO13</text>
<text x="248.9" y="157.2">GPIO21</text>
<text x="248.9" y="159.7">GPIO20</text>
<text x="221.5" y="162.3">GPIO14</text>
<text x="221.5" y="164.8">5V</text>
<text x="221.5" y="167.3">GND</text>
<text x="248.9" y="162.3">GPIO19</text>
<text x="252" y="164.8">GND</text>
<text x="252" y="167.3">GND</text>
<text x="315.6" y="166.1">R30</text>
<text x="332.1" y="164.8">10k</text>
<text x="332.1" y="162.3">R20</text>
<text x="373.4" y="167.3">J5</text>
<text x="227.9" y="173.7">ESP32-S3-DevKit-44</text>
<text x="316.3" y="171.2">1k</text>
<text x="339.7" y="173.7">100nF</text>
<text x="339.7" y="171.2">C20</text>
<text x="373.4" y="169.9">LIM-X</text>
<text x="30.2" y="185.1">Z-DRV</text>
<text x="34.4" y="182.6">J4</text>
<text x="315.6" y="183.9">R31</text>
<text x="332.1" y="182.6">10k</text>
<text x="332.1" y="180">R21</text>
<text x="373.4" y="185.1">J6</text>
<text x="316.3" y="188.9">1k</text>
<text x="339.7" y="191.5">100nF</text>
<text x="339.7" y="188.9">C21</text>
<text x="373.4" y="187.7">LIM-Y</text>
<text x="122.6" y="197.8">R51</text>
<text x="332.1" y="197.8">R22</text>
<text x="122.6" y="200.4">1k</text>
<text x="315.6" y="201.6">R32</text>
<text x="332.1" y="200.4">10k</text>
<text x="373.4" y="202.9">J7</text>
<text x="121.6" y="209" transform="rotate(-90 121.6 209)">K</text>
<text x="121.6" y="208.8" transform="rotate(-90 121.6 208.8)">A</text>
<text x="122.6" y="208">LED2</text>
<text x="316.3" y="206.7">1k</text>
<text x="339.7" y="209.3">100nF</text>
<text x="339.7" y="206.7">C22</text>
<text x="373.4" y="205.4">LIM-Z</text>
<text x="122.6" y="210.5">MOTORS-OFF</text>
<text x="213.5" y="215.6">RLY1</text>
<text x="332.1" y="215.6">R23</text>
<text x="98.4" y="219.4">R42</text>
<text x="118.6" y="222">B</text>
<text x="121.6" y="220.4" transform="rotate(-90 121.6 220.4)">C</text>
<text x="123.2" y="220.7">Q2</text>
<text x="191.5" y="219.2" transform="rotate(-90 191.5 219.2)">A</text>
<text x="191.5" y="219.2" transform="rotate(-90 191.5 219.2)">K</text>
<text x="192.4" y="218.1">D2</text>
<text x="192.4" y="220.7">S1M</text>
<text x="208.8" y="219.4">COIL+</text>
<text x="220.1" y="216.9">NO</text>
<text x="220.2" y="222">NC</text>
<text x="315.6" y="219.4">R33</text>
<text x="332.1" y="218.1">10k</text>
<text x="373.4" y="220.7">J8</text>
<text x="61.7" y="227">J13</text>
<text x="99.1" y="224.5">1k</text>
<text x="111.1" y="225.8">R43</text>
<text x="121.6" y="223" transform="rotate(-90 121.6 223)">E</text>
<text x="123.2" y="223.2">MMBT2222A</text>
<text x="178.4" y="227">R40</text>
<text x="208.8" y="224.5">COIL-</text>
<text x="218.8" y="227">COM</text>
<text x="247.7" y="223.2">J10</text>
<text x="247.7" y="225.8">SPINDLE-SW</text>
<text x="316.3" y="224.5">1k</text>
<text x="339.7" y="227">100nF</text>
<text x="339.7" y="224.5">C23</text>
<text x="373.4" y="223.2">PROBE</text>
<text x="111.1" y="228.3">100k</text>
<text x="179.1" y="232.1">1k</text>
<text x="189.9" y="233.4">R41</text>
<text x="198.6" y="229.6">B</text>
<text x="201.6" y="230.6" transform="rotate(-90 201.6 230.6)">E</text>
<text x="201.6" y="228" transform="rotate(-90 201.6 228)">C</text>
<text x="203.2" y="228.3">Q1</text>
<text x="203.2" y="230.8">MMBT2222A</text>
<text x="209.1" y="228.3">G5LE-14 DC5</text>
<text x="332.1" y="233.4">R24</text>
<text x="189.9" y="235.9">100k</text>
<text x="315.6" y="237.2">R34</text>
<text x="332.1" y="235.9">10k</text>
<text x="373.4" y="238.5">J9</text>
<text x="316.3" y="242.3">1k</text>
<text x="339.7" y="244.8">100nF</text>
<text x="339.7" y="242.3">C24</text>
<text x="373.4" y="241">E-STOP</text>
<text x="62.2" y="252.4">SD</text>
<text x="68.6" y="256.2">J11</text>
<text x="68.6" y="258.8">AUX</text>
</g>
<g font-size="1.3" fill="#a90000">
<text x="45.6" y="45.7">1</text>
<text x="45.6" y="48.2">2</text>
<text x="172.7" y="111.8" transform="rotate(-90 172.7 111.8)">20</text>
<text x="217.7" y="113">1</text>
<text x="257.8" y="113">23</text>
<text x="46.9" y="116.8">1</text>
<text x="46.9" y="119.4">2</text>
<text x="217.7" y="115.5">2</text>
<text x="217.7" y="118.1">3</text>
<text x="257.8" y="115.5">24</text>
<text x="257.8" y="118.1">25</text>
<text x="46.9" y="121.9">3</text>
<text x="46.9" y="124.4">4</text>
<text x="161.2" y="125.7">16</text>
<text x="161.2" y="123.2">17</text>
<text x="161.2" y="120.6">18</text>
<text x="182.2" y="120.6">2</text>
<text x="182.2" y="123.2">3</text>
<text x="182.2" y="125.7">4</text>
<text x="217.7" y="120.6">4</text>
<text x="217.7" y="123.2">5</text>
<text x="217.7" y="125.7">6</text>
<text x="257.8" y="120.6">26</text>
<text x="257.8" y="123.2">27</text>
<text x="257.8" y="125.7">28</text>
<text x="46.9" y="127">5</text>
<text x="161.2" y="130.8">14</text>
<text x="161.2" y="128.2">15</text>
<text x="182.2" y="128.2">5</text>
<text x="182.2" y="130.8">6</text>
<text x="217.7" y="128.2">7</text>
<text x="217.7" y="130.8">8</text>
<text x="257.8" y="128.2">29</text>
<text x="257.8" y="130.8">30</text>
<text x="161.2" y="135.9">12</text>
<text x="161.2" y="133.3">13</text>
<text x="182.2" y="133.3">7</text>
<text x="182.2" y="135.9">8</text>
<text x="217.1" y="135.9">10</text>
<text x="217.7" y="133.3">9</text>
<text x="257.8" y="133.3">31</text>
<text x="257.8" y="135.9">32</text>
<text x="161.2" y="138.4">11</text>
<text x="182.2" y="138.4">9</text>
<text x="217.1" y="138.4">11</text>
<text x="217.1" y="140.9">12</text>
<text x="217.1" y="143.5">13</text>
<text x="257.8" y="138.4">33</text>
<text x="257.8" y="140.9">34</text>
<text x="257.8" y="143.5">35</text>
<text x="46.9" y="149.8">1</text>
<text x="217.1" y="146">14</text>
<text x="217.1" y="148.6">15</text>
<text x="257.8" y="146">36</text>
<text x="257.8" y="148.6">37</text>
<text x="46.9" y="152.4">2</text>
<text x="46.9" y="154.9">3</text>
<text x="170.2" y="151.8" transform="rotate(-90 170.2 151.8)">1</text>
<text x="172.7" y="152.4" transform="rotate(-90 172.7 152.4)">10</text>
<text x="175.2" y="152.4" transform="rotate(-90 175.2 152.4)">19</text>
<text x="217.1" y="151.1">16</text>
<text x="217.1" y="153.6">17</text>
<text x="257.8" y="151.1">38</text>
<text x="257.8" y="153.6">39</text>
<text x="46.9" y="157.5">4</text>
<text x="46.9" y="160">5</text>
<text x="217.1" y="156.2">18</text>
<text x="217.1" y="158.7">19</text>
<text x="217.1" y="161.3">20</text>
<text x="257.8" y="156.2">40</text>
<text x="257.8" y="158.7">41</text>
<text x="257.8" y="161.3">42</text>
<text x="217.1" y="163.8">21</text>
<text x="217.1" y="166.3">22</text>
<text x="257.8" y="163.8">43</text>
<text x="257.8" y="166.3">44</text>
<text x="361.9" y="167.6">1</text>
<text x="361.9" y="170.2">2</text>
<text x="46.9" y="182.9">1</text>
<text x="46.9" y="185.4">2</text>
<text x="361.9" y="185.4">1</text>
<text x="46.9" y="187.9">3</text>
<text x="46.9" y="190.5">4</text>
<text x="361.9" y="187.9">2</text>
<text x="46.9" y="193">5</text>
<text x="361.9" y="203.2">1</text>
<text x="361.9" y="205.7">2</text>
<text x="225.4" y="215.9">3</text>
<text x="205" y="218.4">2</text>
<text x="225.4" y="221">4</text>
<text x="361.9" y="221">1</text>
<text x="205" y="223.5">5</text>
<text x="225.4" y="226">1</text>
<text x="236.1" y="223.5">1</text>
<text x="236.1" y="226">2</text>
<text x="361.9" y="223.5">2</text>
<text x="57.1" y="231.1">1</text>
<text x="57.1" y="233.7">3</text>
<text x="68.5" y="231.1">2</text>
<text x="68.5" y="233.7">4</text>
<text x="236.1" y="228.6">3</text>
<text x="57.1" y="236.2">5</text>
<text x="57.1" y="238.7">7</text>
<text x="68.5" y="236.2">6</text>
<text x="68.5" y="238.7">8</text>
<text x="361.9" y="238.7">1</text>
<text x="56.5" y="243.8">11</text>
<text x="57.1" y="241.3">9</text>
<text x="67.9" y="241.3">10</text>
<text x="67.9" y="243.8">12</text>
<text x="361.9" y="241.3">2</text>
<text x="57.1" y="256.5">1</text>
<text x="57.1" y="259.1">2</text>
</g>
<g font-size="1" fill="#006464">
<text x="72" y="38.9">+5V</text>
<text x="174.8" y="36.3">+5V</text>
<text x="185" y="36.3">+5V</text>
<text x="195.2" y="36.3">+5V</text>
<text x="49.1" y="56.7">GND</text>
<text x="174.8" y="59.2">GND</text>
<text x="185" y="59.2">GND</text>
<text x="78.3" y="61.7">GND</text>
<text x="195.2" y="71.9">GND</text>
<text x="171" y="98.6">+5V</text>
<text x="208.7" y="106.2">+3V3</text>
<text x="51.7" y="110">+5V</text>
<text x="162.1" y="121.4">GND</text>
<text x="265" y="121.4">GND</text>
<text x="51.7" y="143">+5V</text>
<text x="64.4" y="139.2">GND</text>
<text x="328" y="150.6">+3V3</text>
<text x="195.2" y="160.8">GND</text>
<text x="209.1" y="157">+5V</text>
<text x="171" y="164.6">GND</text>
<text x="64.4" y="172.2">GND</text>
<text x="328" y="168.4">+3V3</text>
<text x="51.7" y="176">+5V</text>
<text x="211.7" y="174.8">GND</text>
<text x="261.2" y="174.8">GND</text>
<text x="353.9" y="178.6">GND</text>
<text x="336.1" y="183.7">GND</text>
<text x="119" y="186.2">+5V</text>
<text x="328" y="186.2">+3V3</text>
<text x="353.9" y="196.4">GND</text>
<text x="328" y="204">+3V3</text>
<text x="336.1" y="201.4">GND</text>
<text x="64.4" y="205.3">GND</text>
<text x="188.8" y="206.5">+5V</text>
<text x="201.5" y="209.1">+5V</text>
<text x="353.9" y="214.1">GND</text>
<text x="328" y="221.8">+3V3</text>
<text x="336.1" y="219.2">GND</text>
<text x="51.2" y="229.4">+3V3</text>
<text x="353.9" y="231.9">GND</text>
<text x="107.5" y="239.5">GND</text>
<text x="119" y="234.5">GND</text>
<text x="336.1" y="237">GND</text>
<text x="199" y="242.1">GND</text>
<text x="186.3" y="247.2">GND</text>
<text x="353.9" y="249.7">GND</text>
<text x="51.7" y="252.2">GND</text>
<text x="69.4" y="252.2">GND</text>
<text x="336.1" y="254.8">GND</text>
<text x="51.7" y="267.5">GND</text>
</g>
</svg>
